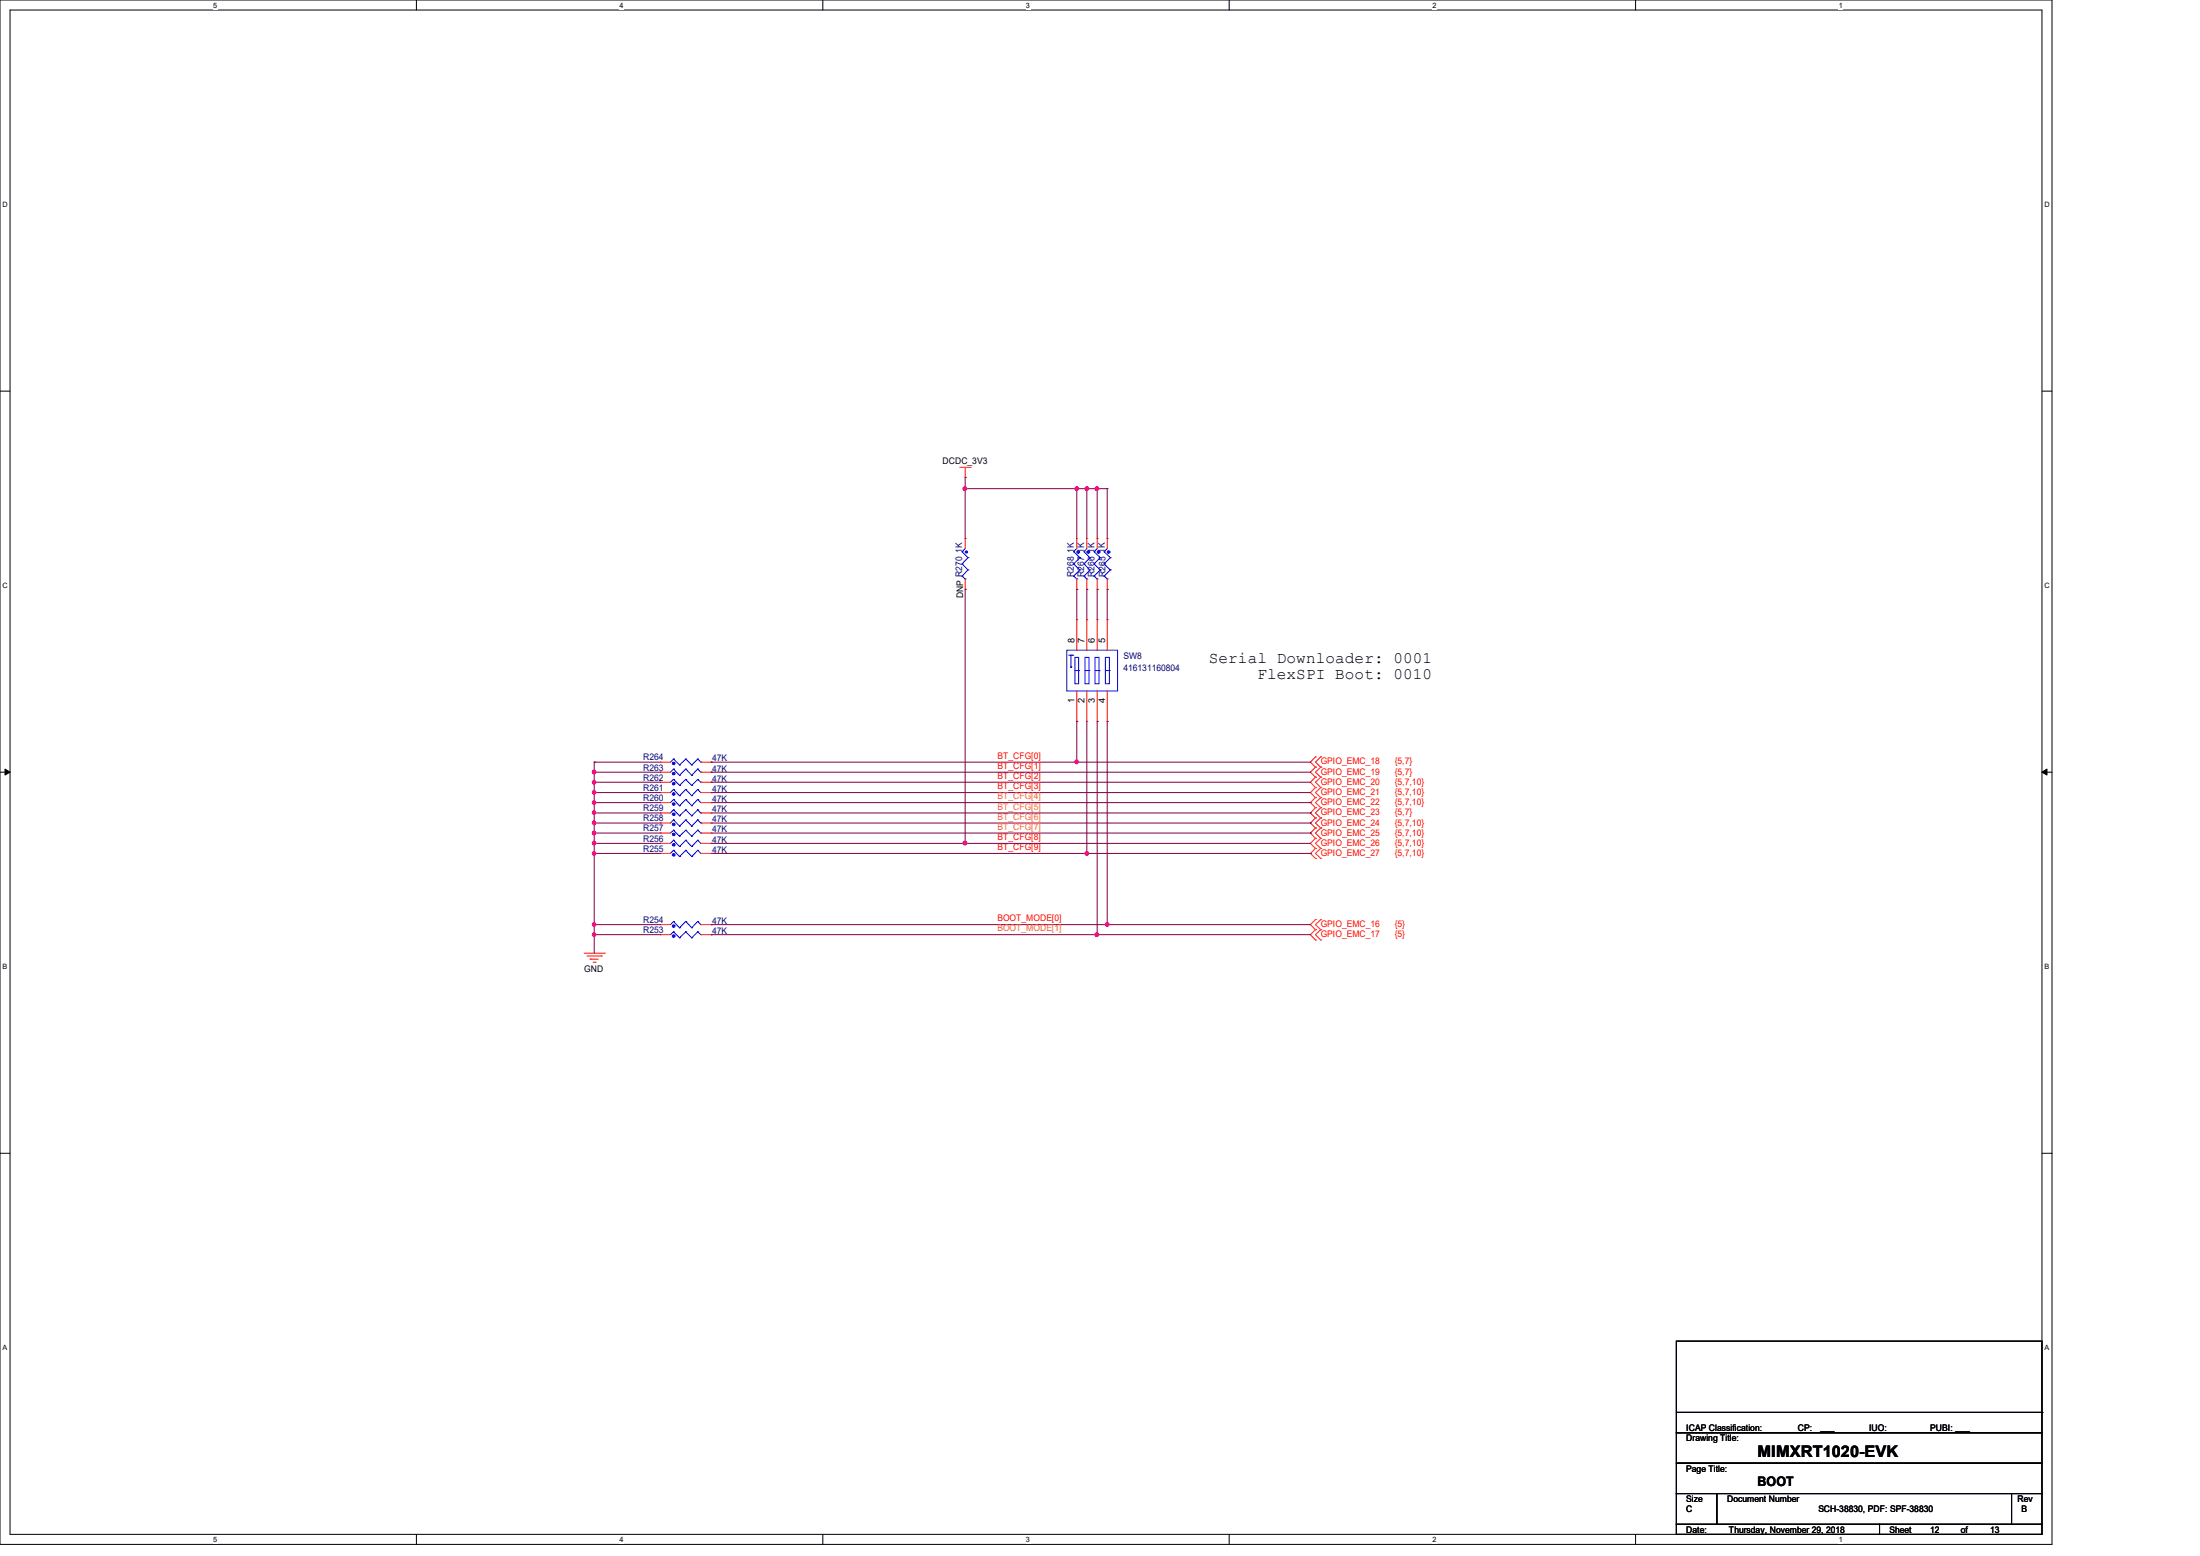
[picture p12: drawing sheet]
<svg xmlns="http://www.w3.org/2000/svg" width="297mm" height="210mm" viewBox="0 0 297 210" stroke-linecap="round" stroke-linejoin="round" font-family="sans-serif">
<path d="M0 0h277v208.4h-277zM1.4 1.4h274.3v205.7h-274.3z" fill="none" stroke="#000" stroke-width=".14"/>
<g fill="#fff">
<path d="M28.8 .1h.5v1.1h-.5z"/>
<path d="M28.8 207.2h.5v1.1h-.5z"/>
</g>
<path d="M56.2 0v1.4M56.2 207.1v1.3" fill="none" stroke="#000" stroke-width=".14"/>
<g fill="#fff">
<path d="M83.7 .1h.5v1.1h-.5z"/>
<path d="M83.7 207.2h.5v1.1h-.5z"/>
</g>
<path d="M111.1 0v1.4M111.1 207.1v1.3" fill="none" stroke="#000" stroke-width=".14"/>
<g fill="#fff">
<path d="M138.5 .1h.6v1.1h-.6z"/>
<path d="M138.5 207.2h.6v1.1h-.6z"/>
</g>
<path d="M165.9 0v1.4M165.9 207.1v1.3" fill="none" stroke="#000" stroke-width=".14"/>
<g fill="#fff">
<path d="M193.4 .1h.5v1.1h-.5z"/>
<path d="M193.4 207.2h.5v1.1h-.5z"/>
</g>
<path d="M220.8 0v1.4M220.8 207.1v1.3" fill="none" stroke="#000" stroke-width=".14"/>
<g fill="#fff">
<path d="M248.2 .1h.6v1.1h-.6z"/>
<path d="M248.2 207.2h.6v1.1h-.6z"/>
<path d="M.3 27.1h.8v1.1h-.8z"/>
<path d="M276 27.1h.7v1.1h-.7z"/>
<path d="M.3 78.5h.8v1.1h-.8z"/>
<path d="M276 78.5h.7v1.1h-.7z"/>
</g>
<path d="M0 52.8h1.4M275.7 52.8h1.3" fill="none" stroke="#000" stroke-width=".14"/>
<g fill="#fff">
<path d="M.3 129.9h.7v1.1h-.7z"/>
<path d="M276 129.9h.6v1.1h-.6z"/>
</g>
<path d="M0 104.2h1.4M275.7 104.2h1.3" fill="none" stroke="#000" stroke-width=".14"/>
<path d="M.7 103.8l.7 .4-.7 .4zM275.7 104.2l.7-.4v.8z" fill="#000" stroke="#000" stroke-width=".14"/>
<g fill="#fff">
<path d="M.3 181.4h.7v1.1h-.7z"/>
<path d="M276 181.4h.6v1.1h-.6z"/>
</g>
<path d="M0 155.7h1.4M275.7 155.7h1.3M226.3 193.4h49.4v4.1h-49.4zM226.3 197.5h49.4v4.1h-49.4zM226.3 181h49.4v12.4h-49.4zM226.3 190.6h49.4M275.7 190.6h.1M226.3 201.6h5.5v4.1h-5.5zM226.3 205.7h27.4v1.4h-27.4zM231.8 201.6h39.8v4.1h-39.8zM253.7 205.7h22v1.4h-22zM271.6 201.6h4.1v4.1h-4.1z" fill="none" stroke="#000" stroke-width=".14"/>
<g fill="none" stroke="#f00" stroke-width=".14">
<path d="M129.6 63.1h1.4M130.3 64.4h.1M130.3 72.7h.1M130.3 79.5h.1M130.3 63.1v1.3M130.3 72.7v1.3M130.3 78.1v1.4M131 63.1h.1M145.4 72.7h.1M145.4 79.5h.1M145.4 72.7v1.3M145.4 78.1v1.4"/>
<path d="M146.7 72.7h.1M146.7 79.5h.1M146.7 72.7v1.3M146.7 78.1v1.4M148.1 72.7h.1M148.1 79.5h.1M148.1 72.7v1.3M148.1 78.1v1.4M149.5 72.7h.1M149.5 79.5h.1M149.5 72.7v1.3M149.5 78.1v1.4"/>
<path d="M145.4 97.4h.1M145.4 83.7h.1M145.4 83.7v4.1M145.4 93.3v4.1M146.7 97.4h.1M146.7 83.7h.1M146.7 83.7v4.1M146.7 93.3v4.1M148.1 97.4h.1M148.1 83.7h.1M148.1 83.7v4.1M148.1 93.3v4.1"/>
<path d="M149.5 97.4h.1M149.5 83.7h.1M149.5 83.7v4.1M149.5 93.3v4.1M89.2 112.4h.1M89.2 107h.1M89.2 111.1h.1M89.2 105.6h.1M89.2 115.2h.1M89.2 109.7h.1M89.2 113.8h.1M89.2 108.3h.1"/>
<path d="M89.2 104.2h.1M89.2 102.9h.1M89.2 112.4h1.3M89.2 107h1.3M89.2 111.1h1.3M89.2 105.6h1.3M89.2 115.2h1.3M89.2 109.7h1.3M89.2 113.8h1.3M89.2 108.3h1.3M89.2 104.2h1.3M89.2 102.9h1.3"/>
<path d="M94.6 112.4h1.4M94.6 107h1.4M94.6 111.1h1.4M94.6 105.6h1.4M94.6 115.2h1.4M94.6 109.7h1.4M94.6 113.8h1.4M94.6 108.3h1.4M94.6 104.2h1.4M94.6 102.9h1.4M96 112.4h.1M96 107h.1"/>
<path d="M96 111.1h.1M96 105.6h.1M96 115.2h.1M96 109.7h.1M96 113.8h.1M96 108.3h.1M96 104.2h.1M96 102.9h.1M177.6 102.2h.1M177.6 103.5h.1M177.6 104.9h.1M177.6 106.3h.1"/>
<path d="M177.6 107.7h.1M177.6 109h.1M177.6 110.4h.1M177.6 111.8h.1M177.6 113.2h.1M177.6 114.5h.1M177.6 115.9h.1M177.6 102.2l-.7 .7 .7 .6M177.6 103.5l-.7 .7 .7 .7M177.6 104.9l-.7 .7 .7 .7M177.6 106.3l-.7 .7 .7 .7M177.6 107.7l-.7 .6 .7 .7"/>
<path d="M177.6 109l-.7 .7 .7 .7M177.6 110.4l-.7 .7 .7 .7M177.6 111.8l-.7 .6 .7 .8M177.6 113.2l-.7 .6 .7 .7M177.6 114.5l-.7 .7 .7 .7M178.3 103.5h.1M178.3 102.2h.1M178.3 104.9h.1M178.3 106.3h.1M178.3 107.7h.1M178.3 109h.1M178.3 110.4h.1"/>
<path d="M178.3 111.8h.1M178.3 113.2h.1M178.3 114.5h.1M178.3 115.9h.1M178.3 102.2l-.7 .7 .7 .6M178.3 103.5l-.7 .7 .7 .7M178.3 104.9l-.7 .7 .7 .7M178.3 106.3l-.7 .7 .7 .7M178.3 107.7l-.7 .6 .7 .7M178.3 109l-.7 .7 .7 .7M178.3 110.4l-.7 .7 .7 .7M178.3 111.8l-.7 .6 .7 .8"/>
<path d="M178.3 113.2l-.7 .6 .7 .7M178.3 114.5l-.7 .7 .7 .7M78.9 128.7h2.7M79.2 129h2M79.7 129.5h.1M79.7 129.5h1.1M80.1 129.9h.2M80.3 129.9h.1M81.2 129h.1M81.6 128.7h.1M89.2 124.8h.1M89.2 126.2h.1"/>
<path d="M89.2 124.8h1.3M89.2 126.2h1.3M94.6 124.8h1.4M94.6 126.2h1.4M96 124.8h.1M96 126.2h.1M177.6 124.1h.1M177.6 125.5h.1M177.6 126.9h.1M177.6 124.1l-.7 .7 .7 .7M177.6 125.5l-.7 .7 .7 .7M178.3 125.5h.1"/>
<path d="M178.3 124.1h.1M178.3 126.9h.1M178.3 124.1l-.7 .7 .7 .7M178.3 125.5l-.7 .7 .7 .7"/>
</g>
<g fill="none" stroke="#00f" stroke-width=".14">
<path d="M129.9 74.5h.1M129.9 76.1h.1M129.9 77.8h.1M129.9 74.5l.8 .8M129.9 76.1l.8 .8M129.9 77.8l.4 .3M130.3 78.1h.1M130.3 74l-.4 .5M130.7 75.3h.1M130.7 76.9h.1M130.7 75.3l-.8 .8M130.7 76.9l-.8 .9"/>
<path d="M144.9 74.5h.1M144.9 76.1h.1M144.9 77.8h.1M144.9 74.5l.9 .8M144.9 76.1l.9 .8M144.9 77.8l.5 .3M145.4 78.1h.1M145.4 74l-.5 .5M145.8 75.3h.1M145.8 76.9h.1M145.8 75.3l-.9 .8M145.8 76.9l-.9 .9"/>
<path d="M146.3 74.5h.1M146.3 76.1h.1M146.3 77.8h.1M146.3 74.5l.9 .8M146.3 76.1l.9 .8M146.3 77.8l.4 .3M146.7 78.1h.1M146.7 74l-.4 .5M147.2 75.3h.1M147.2 76.9h.1M147.2 75.3l-.9 .8M147.2 76.9l-.9 .9"/>
<path d="M147.7 74.5h.1M147.7 76.1h.1M147.7 77.8h.1M147.7 74.5l.8 .8M147.7 76.1l.8 .8M147.7 77.8l.4 .3M148.1 78.1h.1M148.1 74l-.4 .5M148.5 75.3h.1M148.5 76.9h.1M148.5 75.3l-.8 .8M148.5 76.9l-.8 .9"/>
<path d="M149.1 74.5h.1M149.1 76.1h.1M149.1 77.8h.1M149.1 74.5l.8 .8M149.1 76.1l.8 .8M149.1 77.8l.4 .3M149.5 78.1h.1M149.5 74l-.4 .5M149.9 75.3h.1M149.9 76.9h.1M149.9 75.3l-.8 .8M149.9 76.9l-.8 .9"/>
<path d="M144 87.8h6.9v5.5h-6.9zM144.3 88.4h.5M144.6 90.1h.1M144.6 88.4h.1M144.6 88.4v1.7M144.7 90l-.1 .1M144.8 88.4h.1M145.1 88.7h.5v3.6h-.5zM145.1 90.5h.5M145.6 90.5h.1M146.5 88.7h.5v3.6h-.5zM146.5 90.5h.5"/>
<path d="M147 90.5h.1M147.8 88.7h.6v3.6h-.6zM147.8 90.5h.6M148.4 90.5h.1M149.2 88.7h.6v3.6h-.6zM149.2 90.5h.6M149.8 90.5h.1M90.9 112.1h.1M90.9 106.6h.1M90.9 110.7h.1M90.9 105.2h.1M90.9 114.8h.1"/>
<path d="M90.9 109.3h.1M90.9 113.4h.1M90.9 107.9h.1M90.9 103.8h.1M90.9 102.4h.1M90.9 112.1l-.4 .3M90.9 112.1l.8 .8M90.9 106.6l-.4 .4M90.9 106.6l.8 .8M90.9 110.7l-.4 .4M90.9 110.7l.8 .8M90.9 105.2l-.4 .4"/>
<path d="M90.9 105.2l.8 .8M90.9 114.8l-.4 .4M90.9 114.8l.8 .8M90.9 109.3l-.4 .4M90.9 109.3l.8 .8M90.9 113.4l-.4 .4M90.9 113.4l.8 .9M90.9 107.9l-.4 .4M90.9 107.9l.8 .9M90.9 103.8l-.4 .4M90.9 103.8l.8 .8M90.9 102.4l-.4 .5"/>
<path d="M90.9 102.4l.8 .9M91.7 112.9h.1M91.7 107.4h.1M91.7 111.5h.1M91.7 106h.1M91.7 115.6h.1M91.7 110.1h.1M91.7 114.3h.1M91.7 108.8h.1M91.7 104.6h.1M91.7 103.3h.1M92.6 112.1h.1"/>
<path d="M92.6 106.6h.1M92.6 110.7h.1M92.6 105.2h.1M92.6 114.8h.1M92.6 109.3h.1M92.6 113.4h.1M92.6 107.9h.1M92.6 103.8h.1M92.6 102.4h.1M92.6 112.1l-.9 .8M92.6 112.1l.8 .8M92.6 106.6l-.9 .8"/>
<path d="M92.6 106.6l.8 .8M92.6 110.7l-.9 .8M92.6 110.7l.8 .8M92.6 105.2l-.9 .8M92.6 105.2l.8 .8M92.6 114.8l-.9 .8M92.6 114.8l.8 .8M92.6 109.3l-.9 .8M92.6 109.3l.8 .8M92.6 113.4l-.9 .9M92.6 113.4l.8 .9M92.6 107.9l-.9 .9"/>
<path d="M92.6 107.9l.8 .9M92.6 103.8l-.9 .8M92.6 103.8l.8 .8M92.6 102.4l-.9 .9M92.6 102.4l.8 .9M93.4 112.9h.1M93.4 107.4h.1M93.4 111.5h.1M93.4 106h.1M93.4 115.6h.1M93.4 110.1h.1M93.4 114.3h.1"/>
<path d="M93.4 108.8h.1M93.4 104.6h.1M93.4 103.3h.1M94.2 112.1h.1M94.2 106.6h.1M94.2 110.7h.1M94.2 105.2h.1M94.2 114.8h.1M94.2 109.3h.1M94.2 113.4h.1M94.2 107.9h.1M94.2 103.8h.1"/>
<path d="M94.2 102.4h.1M94.2 112.1l-.8 .8M94.2 112.1l.4 .3M94.2 106.6l-.8 .8M94.2 106.6l.4 .4M94.2 110.7l-.8 .8M94.2 110.7l.4 .4M94.2 105.2l-.8 .8M94.2 105.2l.4 .4M94.2 114.8l-.8 .8M94.2 114.8l.4 .4M94.2 109.3l-.8 .8"/>
<path d="M94.2 109.3l.4 .4M94.2 113.4l-.8 .9M94.2 113.4l.4 .4M94.2 107.9l-.8 .9M94.2 107.9l.4 .4M94.2 103.8l-.8 .8M94.2 103.8l.4 .4M94.2 102.4l-.8 .9M94.2 102.4l.4 .5M94.6 112.4h.1M94.6 107h.1M94.6 111.1h.1"/>
<path d="M94.6 105.6h.1M94.6 115.2h.1M94.6 109.7h.1M94.6 113.8h.1M94.6 108.3h.1M94.6 104.2h.1M94.6 102.9h.1M90.9 124.4h.1M90.9 125.8h.1M90.9 124.4l-.4 .4M90.9 124.4l.8 .8M90.9 125.8l-.4 .4"/>
<path d="M90.9 125.8l.8 .8M91.7 125.2h.1M91.7 126.6h.1M92.6 124.4h.1M92.6 125.8h.1M92.6 124.4l-.9 .8M92.6 124.4l.8 .8M92.6 125.8l-.9 .8M92.6 125.8l.8 .8M93.4 125.2h.1M93.4 126.6h.1M94.2 124.4h.1"/>
<path d="M94.2 125.8h.1M94.2 124.4l-.8 .8M94.2 124.4l.4 .4M94.2 125.8l-.8 .8M94.2 125.8l.4 .4M94.6 124.8h.1M94.6 126.2h.1"/>
</g>
<g fill="#00f" stroke="#00f" stroke-width=".14">
<path d="M130.4 74.4h.2v.2h-.2z" fill-rule="evenodd"/>
<circle cx="148.3" cy="74.5" r=".18"/>
<circle cx="91" cy="112.6" r=".18"/>
<circle cx="149.7" cy="74.5" r=".18"/>
<circle cx="91" cy="107.2" r=".18"/>
<circle cx="91" cy="111.3" r=".18"/>
<circle cx="91" cy="105.8" r=".18"/>
<circle cx="91" cy="115.4" r=".18"/>
<circle cx="91" cy="109.9" r=".18"/>
<circle cx="91" cy="114" r=".18"/>
<circle cx="91" cy="108.5" r=".18"/>
<circle cx="91" cy="125" r=".18"/>
<circle cx="91" cy="104.4" r=".18"/>
<circle cx="145.6" cy="74.5" r=".18"/>
<circle cx="91" cy="103.1" r=".18"/>
<circle cx="146.9" cy="74.5" r=".18"/>
<circle cx="91" cy="126.4" r=".18"/>
</g>
<g fill="none" stroke="#800040" stroke-width=".14">
<path d="M130.3 64.4h.1M130.3 66h.1M130.3 79.5h.1M130.3 64.4v8.3M130.3 79.5v34.3M130.3 66h19.2M145.4 66h.1M145.4 79.5h.1M145.4 66v6.7M145.4 79.5v4.2M146.7 66h.1M146.7 79.5h.1"/>
<path d="M146.7 66v6.7M146.7 79.5v4.2M148.1 66h.1M148.1 79.5h.1M148.1 66v6.7M148.1 79.5v4.2M149.5 79.5h.1M149.5 66h.1M149.5 66v6.7M149.5 79.5v4.2M145.4 97.4h.1M145.4 97.4v5.5"/>
<path d="M146.7 97.4v17.8M148.1 97.4h.1M148.1 97.4v28.8M149.5 97.4h.1M149.5 97.4v27.4M80.2 104.2h.1M80.2 102.9h.1M80.2 105.6h.1M80.2 107h.1M80.2 111.1h.1M80.2 109.7h.1M80.2 108.3h.1"/>
<path d="M80.2 115.2h.1M80.2 113.8h.1M80.2 112.4h.1M80.2 102.9h9M80.2 105.6h9M80.2 107h9M80.2 111.1h9M80.2 112.4h9M80.2 113.8h9M80.2 115.2h9M80.2 104.2h9M80.2 102.9v25.8"/>
<path d="M80.2 109.7h9M80.2 108.3h9M96 102.9h.1M96 105.6h.1M96 107h.1M96 113.8h.1M96 104.2h.1M96 102.9h80.9M96 105.6h80.9M96 107h80.9M96 111.1h80.9M96 112.4h80.9"/>
<path d="M96 113.8h80.9M96 115.2h80.9M96 104.2h80.9M96 109.7h80.9M96 108.3h80.9M130.3 113.8h.1M145.4 102.9h.1M146.7 115.2h.1M176.9 111.1h.1M176.9 112.4h.1M176.9 109.7h.1M176.9 108.3h.1"/>
<path d="M176.9 115.2h.1M80.2 126.2h.1M80.2 124.8h.1M80.2 124.8h9M80.2 126.2h9M96 124.8h.1M96 126.2h.1M96 124.8h80.9M96 126.2h80.9M148.1 126.2h.1M149.5 124.8h.1"/>
</g>
<g fill="#f0f" stroke="#f0f" stroke-width=".14">
<circle cx="145.3" cy="102.8" r=".24"/>
<circle cx="80.2" cy="105.6" r=".24"/>
<circle cx="80.2" cy="104.2" r=".24"/>
<circle cx="80.2" cy="106.9" r=".24"/>
<circle cx="80.2" cy="111.1" r=".24"/>
<circle cx="80.2" cy="109.7" r=".24"/>
<circle cx="80.2" cy="108.3" r=".24"/>
<circle cx="80.2" cy="115.2" r=".24"/>
<circle cx="80.2" cy="112.4" r=".24"/>
<circle cx="146.7" cy="66" r=".25"/>
<circle cx="148.1" cy="66" r=".25"/>
<circle cx="145.3" cy="65.9" r=".24"/>
<circle cx="130.3" cy="66" r=".25"/>
<circle cx="80.2" cy="113.8" r=".24"/>
<circle cx="149.5" cy="124.8" r=".25"/>
<circle cx="80.2" cy="126.1" r=".24"/>
<circle cx="80.2" cy="124.8" r=".24"/>
<circle cx="148.1" cy="126.2" r=".25"/>
<circle cx="130.3" cy="113.8" r=".25"/>
<circle cx="146.7" cy="115.2" r=".25"/>
</g>
<g font-size="2.2">
<text x="163.2" y="89.5">Serial Downloader: 0001</text>
<text x="169.8" y="91.7">FlexSPI Boot: 0010</text>
<text x="237.3" y="196.6">MIMXRT1020-EVK</text>
</g>
<text font-size="1.8" x="237.3" y="200.5">BOOT</text>
<g font-size="1.2">
<text x="127.3" y="62.6">DCDC_3V3</text>
<text x="130" y="80.8" transform="rotate(-90 130 80.8)">DNP R270 1K</text>
<text x="145.1" y="86.8" transform="rotate(-90 145.1 86.8)">8</text>
<text x="146.4" y="86.8" transform="rotate(-90 146.4 86.8)">7</text>
<text x="147.8" y="86.8" transform="rotate(-90 147.8 86.8)">6</text>
<text x="149.2" y="86.8" transform="rotate(-90 149.2 86.8)">5</text>
<text x="145.1" y="94.9" transform="rotate(-90 145.1 94.9)">1</text>
<text x="146.4" y="94.9" transform="rotate(-90 146.4 94.9)">2</text>
<text x="147.8" y="94.9" transform="rotate(-90 147.8 94.9)">3</text>
<text x="149.2" y="94.9" transform="rotate(-90 149.2 94.9)">4</text>
<text x="78.9" y="131.1">GND</text>
<text x="227.7" y="194.5">Drawing Title:</text>
<text x="227.7" y="193.2">ICAP Classification:</text>
<text x="242.7" y="193.2">CP:</text>
<text x="245.8" y="193">___</text>
<text x="252.3" y="193.2">IUO:</text>
<text x="260.6" y="193.2">PUBI: ___</text>
<text x="227.7" y="202.7">Size</text>
<text x="227.7" y="198.6">Page Title:</text>
<text x="233.2" y="202.7">Document Number</text>
<text x="272.4" y="202.7">Rev</text>
<text x="227.7" y="206.9">Date:</text>
<text x="227.7" y="204.1">C</text>
<text x="233.4" y="206.9">Thursday, November 29, 2018</text>
<text x="245.5" y="204.1">SCH-38830, PDF: SPF-38830</text>
<text x="255.1" y="206.9">Sheet</text>
<text x="260.6" y="206.9">12</text>
<text x="264.7" y="206.9">of</text>
<text x="268.7" y="206.9">13</text>
<text x="272.9" y="204.1">B</text>
</g>
<g font-size="1.2" fill="#000080">
<text x="145" y="77.9" transform="rotate(-90 145 77.9)">R268 1K</text>
<text x="146.4" y="77.9" transform="rotate(-90 146.4 77.9)">R267 1K</text>
<text x="147.7" y="77.9" transform="rotate(-90 147.7 77.9)">R266 1K</text>
<text x="149.1" y="74.6" transform="rotate(-90 149.1 74.6)">1K</text>
<text x="149.3" y="77.9" transform="rotate(-90 149.3 77.9)">R265</text>
<text x="151.7" y="88.9">SW8</text>
<text x="151.7" y="90.6">416131160804</text>
<text x="86.8" y="106.7">R261</text>
<text x="86.8" y="105.4">R262</text>
<text x="86.8" y="104">R263</text>
<text x="86.8" y="102.6">R264</text>
<text x="96.1" y="106.9">47K</text>
<text x="96.1" y="105.5">47K</text>
<text x="96.1" y="104.1">47K</text>
<text x="96.1" y="102.7">47K</text>
<text x="86.8" y="112.2">R257</text>
<text x="86.8" y="110.9">R258</text>
<text x="86.8" y="109.5">R259</text>
<text x="86.8" y="113.6">R256</text>
<text x="86.8" y="108.1">R260</text>
<text x="96.1" y="112.4">47K</text>
<text x="96.1" y="111">47K</text>
<text x="96.1" y="109.6">47K</text>
<text x="96.1" y="113.7">47K</text>
<text x="96.1" y="108.2">47K</text>
<text x="86.8" y="115">R255</text>
<text x="96.1" y="115.1">47K</text>
<text x="86.8" y="124.6">R254</text>
<text x="86.8" y="125.9">R253</text>
<text x="96.1" y="124.7">47K</text>
<text x="96.1" y="126.1">47K</text>
</g>
<g font-size="1.2" fill="#f00">
<text x="134.7" y="102.4">BT_CFG[0]</text>
<text x="134.7" y="105.1">BT_CFG[2]</text>
<text x="134.7" y="106.5">BT_CFG[3]</text>
<text x="134.7" y="103.8">BT_CFG[1]</text>
<text x="178.3" y="103.2">GPIO_EMC_18</text>
<text x="178.3" y="104.6">GPIO_EMC_19</text>
<text x="178.3" y="105.9">GPIO_EMC_20</text>
<text x="178.3" y="107.3">GPIO_EMC_21</text>
<text x="188.3" y="103.2">{5,7}</text>
<text x="188.3" y="104.6">{5,7}</text>
<text x="188.3" y="105.9">{5,7,10}</text>
<text x="188.3" y="107.3">{5,7,10}</text>
<text x="134.7" y="113.4">BT_CFG[8]</text>
<text x="178.3" y="108.7">GPIO_EMC_22</text>
<text x="178.3" y="110">GPIO_EMC_23</text>
<text x="178.3" y="111.4">GPIO_EMC_24</text>
<text x="178.3" y="112.8">GPIO_EMC_25</text>
<text x="188.3" y="108.7">{5,7,10}</text>
<text x="188.3" y="110">{5,7}</text>
<text x="188.3" y="111.4">{5,7,10}</text>
<text x="188.3" y="112.8">{5,7,10}</text>
<text x="134.7" y="114.7">BT_CFG[9]</text>
<text x="178.3" y="114.1">GPIO_EMC_26</text>
<text x="178.3" y="115.5">GPIO_EMC_27</text>
<text x="188.3" y="114.1">{5,7,10}</text>
<text x="188.3" y="115.5">{5,7,10}</text>
<text x="134.7" y="124.3">BOOT_MODE[0]</text>
<text x="178.3" y="125.1">GPIO_EMC_16</text>
<text x="188.3" y="125.1">{5}</text>
<text x="178.3" y="126.5">GPIO_EMC_17</text>
<text x="188.3" y="126.5">{5}</text>
</g>
<g font-size="1.2" fill="#ff8000">
<text x="134.7" y="107.9">BT_CFG[4]</text>
<text x="134.7" y="110.6">BT_CFG[6]</text>
<text x="134.7" y="112">BT_CFG[7]</text>
<text x="134.7" y="109.3">BT_CFG[5]</text>
<text x="134.7" y="125.7">BOOT_MODE[1]</text>
</g>
<g font-size="1">
<text x="28.8" y="1">5</text>
<text x="83.7" y="1">4</text>
<text x="138.5" y="1">3</text>
<text x="193.4" y="1">2</text>
<text x="248.2" y="1">1</text>
<text x=".3" y="27.9">D</text>
<text x="276" y="27.9">D</text>
<text x=".3" y="79.4">C</text>
<text x="276" y="79.4">C</text>
<text x=".3" y="130.8">B</text>
<text x="276" y="130.8">B</text>
<text x=".3" y="182.2">A</text>
<text x="276" y="182.2">A</text>
<text x="28.8" y="208.1">5</text>
<text x="83.7" y="208.1">4</text>
<text x="138.5" y="208.1">3</text>
<text x="193.4" y="208.1">2</text>
<text x="248.2" y="208.1">1</text>
</g>
</svg>
